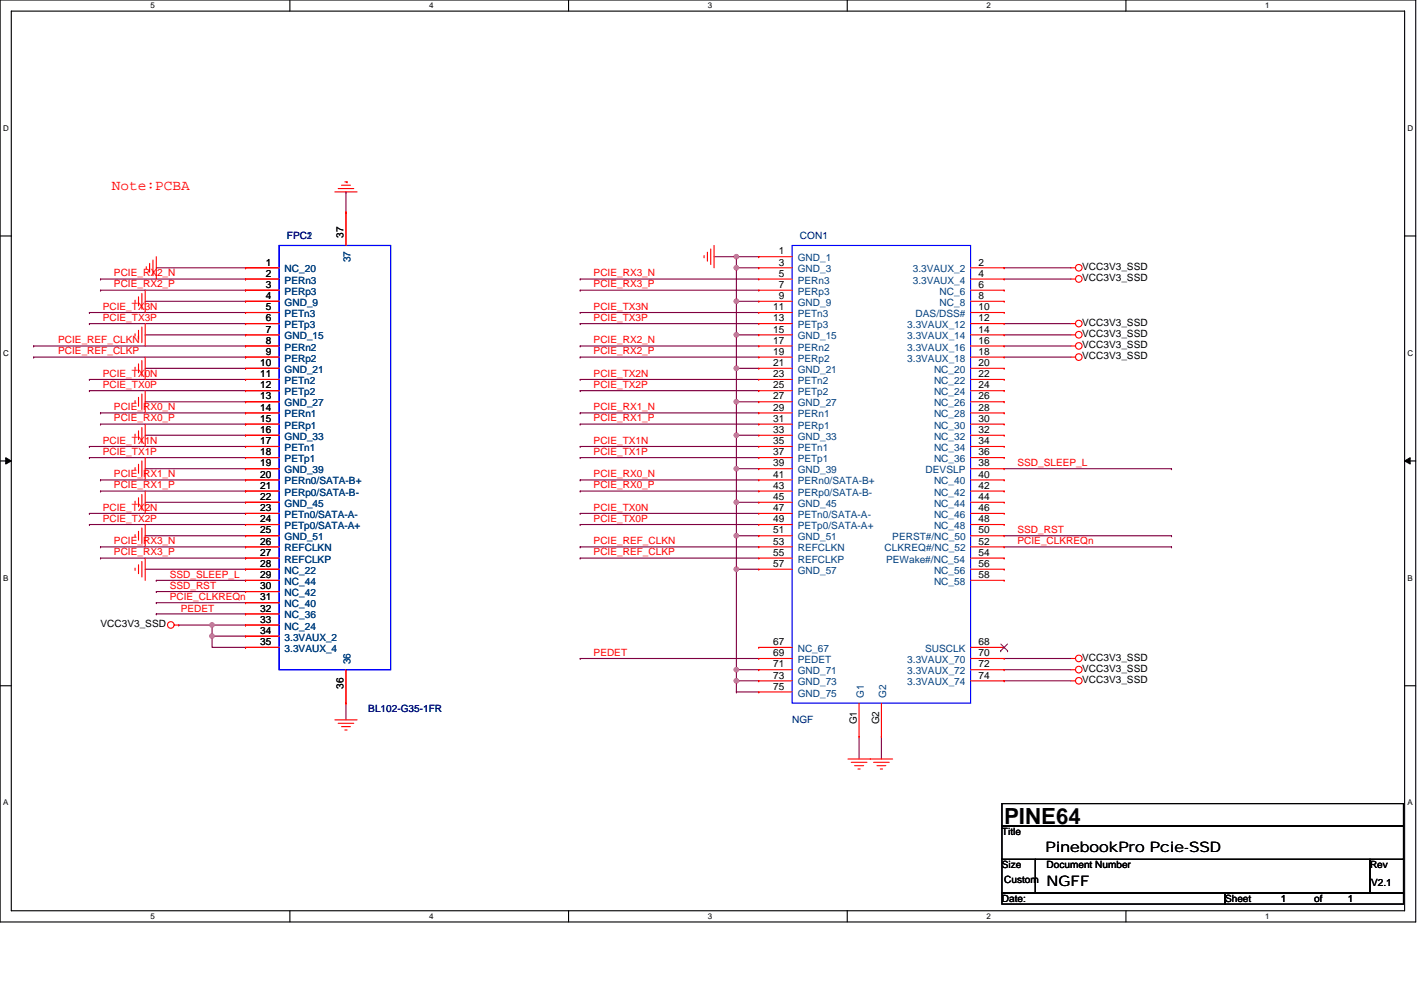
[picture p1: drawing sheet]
<svg xmlns="http://www.w3.org/2000/svg" width="297mm" height="210mm" viewBox="0 0 297 210" stroke-linecap="round" stroke-linejoin="round" font-family="sans-serif">
<path d="M0 0h296.6v193h-296.6zM2.4 2.3h291.8v188.4h-291.8z" fill="none" stroke="#000" stroke-width=".23"/>
<g fill="#fff">
<path d="M31.5 .2h1v1.9h-1z"/>
<path d="M31.5 190.9h1v1.9h-1z"/>
</g>
<path d="M60.7 0v2.3M60.7 190.7v2.3" fill="none" stroke="#000" stroke-width=".23"/>
<g fill="#fff">
<path d="M89.9 .2h.9v1.9h-.9z"/>
<path d="M89.9 190.9h.9v1.9h-.9z"/>
</g>
<path d="M119.1 0v2.3M119.1 190.7v2.3" fill="none" stroke="#000" stroke-width=".23"/>
<g fill="#fff">
<path d="M148.3 .2h.9v1.9h-.9z"/>
<path d="M148.3 190.9h.9v1.9h-.9z"/>
</g>
<path d="M177.5 0v2.3M177.5 190.7v2.3" fill="none" stroke="#000" stroke-width=".23"/>
<g fill="#fff">
<path d="M206.6 .2h1v1.9h-1z"/>
<path d="M206.6 190.9h1v1.9h-1z"/>
</g>
<path d="M235.9 0v2.3M235.9 190.7v2.3" fill="none" stroke="#000" stroke-width=".23"/>
<g fill="#fff">
<path d="M265 .2h1v1.9h-1z"/>
<path d="M265 190.9h1v1.9h-1z"/>
<path d="M.6 25.9h1.2v1.8h-1.2z"/>
<path d="M294.8 25.9h1.2v1.8h-1.2z"/>
<path d="M.6 72.9h1.2v1.9h-1.2z"/>
<path d="M294.8 72.9h1.2v1.9h-1.2z"/>
</g>
<path d="M0 49.4h2.4M294.2 49.4h2.4" fill="none" stroke="#000" stroke-width=".23"/>
<g fill="#fff">
<path d="M.6 120h1.2v1.9h-1.2z"/>
<path d="M294.8 120h1.1v1.9h-1.1z"/>
</g>
<path d="M0 96.5h2.4M294.2 96.5h2.4" fill="none" stroke="#000" stroke-width=".23"/>
<path d="M1.2 95.8l1.2 .7-1.2 .7zM294.2 96.5l1.2-.7v1.4z" fill="#000" stroke="#000" stroke-width=".21"/>
<g fill="#fff">
<path d="M.6 167.1h1.2v1.9h-1.2z"/>
<path d="M294.8 167.1h1.1v1.9h-1.1z"/>
</g>
<path d="M0 143.6h2.4M294.2 143.6h2.4M209.9 179.9h7v7h-7zM209.9 168.2h84.1v4.7h-84.1zM209.9 172.9h84.1v7h-84.1zM216.9 179.9h70.1v7h-70.1zM287 179.9h7v7h-7zM209.9 186.9h46.7v2.4h-46.7zM256.6 186.9h37.4v2.4h-37.4z" fill="none" stroke="#000" stroke-width=".23"/>
<g fill="none" stroke="#800040" stroke-width=".23">
<path d="M21.1 58.4h.1M21.1 58.4h30.3M32.7 56.1h18.7M72.5 40.2h.1M72.5 40.2v4.2M121.5 58.4h.1M121.5 58.4h37.4M149.6 53.7h4.7M154.3 53.7h.1M154.3 53.7v2.4M154.3 53.7h4.6M158.9 56.1h-4.6v7"/>
<path d="M210.4 56.1h14M210.4 58.4h14M7 72.4h.1M7 74.8h.1M7 72.4h44.4M7 74.8h44.4M18.7 65.4h.1M18.7 67.8h.1M18.7 79.4h.1M18.7 65.4h32.7M18.7 67.8h32.7M18.7 79.4h32.7"/>
<path d="M21.1 60.7h.1M21.1 60.7h30.3M30.4 63.1h21M30.4 70.1h21M30.4 77.1h21M121.5 65.4h.1M121.5 67.8h.1M121.5 74.8h.1M121.5 72.4h.1M121.5 79.4h.1M121.5 60.7h.1M121.5 65.4h37.4"/>
<path d="M121.5 67.8h37.4M121.5 79.4h37.4M121.5 60.7h37.4M121.5 72.4h37.4M121.5 74.8h37.4M154.3 77.1h.1M154.3 63.1h.1M154.3 63.1v7M154.3 63.1h4.6M158.9 77.1h-4.6v7M158.9 70.1h-4.6v7M210.4 67.8h14"/>
<path d="M210.4 70.1h14M210.4 72.4h14M210.4 74.8h14M18.7 93.5h.1M18.7 95.8h.1M18.7 81.8h.1M18.7 93.5h32.7M18.7 95.8h32.7M18.7 81.8h32.7M21.1 86.4h.1M21.1 88.8h.1M21.1 86.4h30.3"/>
<path d="M21.1 88.8h30.3M30.4 84.1h21M30.4 91.1h21M30.4 98.1h21M121.5 93.5h.1M121.5 95.8h.1M121.5 86.4h.1M121.5 88.8h.1M121.5 81.8h.1M121.5 93.5h37.4M121.5 95.8h37.4M121.5 86.4h37.4"/>
<path d="M121.5 88.8h37.4M121.5 81.8h37.4M154.3 91.1h.1M158.9 98.1h-4.6v7.1M158.9 91.1h-4.6v7M158.9 84.1h-4.6v7M210.4 98.1h35M245.4 98.1h.1M18.7 107.5h.1M18.7 109.8h.1M18.7 107.5h32.7M18.7 109.8h32.7"/>
<path d="M21.1 102.8h.1M21.1 100.5h.1M21.1 116.8h.1M21.1 114.5h.1M21.1 102.8h30.3M21.1 100.5h30.3M21.1 116.8h30.3M21.1 114.5h30.3M30.4 105.2h21M30.4 112.2h21M30.4 119.2h21M121.5 102.8h.1"/>
<path d="M121.5 100.5h.1M121.5 107.5h.1M121.5 109.8h.1M121.5 114.5h.1M121.5 116.8h.1M121.5 102.8h37.4M121.5 100.5h37.4M121.5 107.5h37.4M121.5 109.8h37.4M121.5 116.8h37.4M121.5 114.5h37.4M154.3 119.2h.1"/>
<path d="M154.3 105.2h.1M158.9 119.2h-4.6v21M158.9 112.2h-4.6v7M158.9 105.2h-4.6v7M210.4 114.5h35M210.4 112.2h35M245.4 112.2h.1M245.4 114.5h.1M32.7 121.5h.1M32.7 123.8h.1M32.7 126.2h.1M32.7 128.5h.1"/>
<path d="M32.7 121.5h18.7M32.7 123.8h18.7M32.7 126.2h18.7M32.7 128.5h18.7M37.4 130.9h7v2.3M37.4 130.9h.1M44.4 130.9h7M44.4 133.2h.1M44.4 133.2v2.3h7M44.4 133.2h7M121.5 137.9h.1M121.5 137.9h37.4"/>
<path d="M210.4 137.9h14M72.5 147.2v3.5M154.3 144.9h4.6M154.3 144.9h.1M154.3 140.2h.1M158.9 142.5h-4.6v2.4M158.9 140.2h-4.6v2.3M180 154.2v4.7M184.6 154.2v4.7M210.4 142.5h14M210.4 140.2h14"/>
</g>
<g fill="#f0f" stroke="#f0f" stroke-width=".23">
<circle cx="44.4" cy="133.2" r=".46"/>
<circle cx="44.4" cy="130.8" r=".46"/>
<circle cx="154.2" cy="53.7" r=".46"/>
<circle cx="154.2" cy="142.5" r=".46"/>
<circle cx="154.2" cy="119.2" r=".46"/>
<circle cx="154.2" cy="140.2" r=".46"/>
<circle cx="154.2" cy="112.1" r=".46"/>
<circle cx="154.2" cy="98.1" r=".46"/>
<circle cx="154.2" cy="105.1" r=".46"/>
<circle cx="154.2" cy="84.1" r=".46"/>
<circle cx="154.2" cy="91.1" r=".46"/>
<circle cx="154.2" cy="70.1" r=".46"/>
<circle cx="154.2" cy="77.1" r=".46"/>
<circle cx="154.2" cy="63.1" r=".46"/>
<circle cx="154.2" cy="56.1" r=".46"/>
</g>
<g fill="none" stroke="#f00" stroke-width=".23">
<path d="M70.8 39.5h3.3M71.5 38.8h1.9M72.2 38.1h.5M72.7 38.1h.1M30.6 55.8v.5M31.3 55.1v1.9M32 54.4v3.3M32.7 53.7v4.7M51.4 58.4h.1M51.4 56.1h.1M51.4 58.4h7.1M51.4 56.1h7.1"/>
<path d="M70.1 40.2h4.7M72.5 44.4h.1M72.5 44.4v7M147.5 53.5v.5M148.2 52.8v1.9M148.9 52.1v3.3M149.6 51.4v4.7M158.9 53.7h.1M158.9 56.1h.1M158.9 58.4h.1M158.9 58.4h7M158.9 56.1h7"/>
<path d="M158.9 53.7h7M203.3 58.4h7.1M203.3 56.1h7.1M210.4 56.1h.1M210.4 58.4h.1M224.4 56.1h.9M224.4 58.4h.9M28.3 62.8v.5M28.3 69.9v.4M28.3 76.9v.4M29 62.1v1.9M29 69.2v1.8"/>
<path d="M29 76.2v1.8M29.7 61.4v3.3M29.7 68.5v3.2M29.7 75.5v3.2M30.4 60.7v4.7M30.4 67.8v4.6M30.4 74.8v4.6M51.4 60.7h.1M51.4 63.1h.1M51.4 65.4h.1M51.4 67.8h.1M51.4 70.1h.1"/>
<path d="M51.4 72.4h.1M51.4 74.8h.1M51.4 77.1h.1M51.4 79.4h.1M51.4 60.7h7.1M51.4 63.1h7.1M51.4 65.4h7.1M51.4 67.8h7.1M51.4 70.1h7.1M51.4 72.4h7.1M51.4 74.8h7.1M51.4 77.1h7.1"/>
<path d="M51.4 79.4h7.1M158.9 60.7h.1M158.9 63.1h.1M158.9 65.4h.1M158.9 67.8h.1M158.9 70.1h.1M158.9 72.4h.1M158.9 74.8h.1M158.9 77.1h.1M158.9 79.4h.1M158.9 60.7h7M158.9 63.1h7"/>
<path d="M158.9 65.4h7M158.9 67.8h7M158.9 70.1h7M158.9 72.4h7M158.9 74.8h7M158.9 77.1h7M158.9 79.4h7M203.3 60.7h7.1M203.3 63.1h7.1M203.3 65.4h7.1M203.3 67.8h7.1M203.3 70.1h7.1"/>
<path d="M203.3 72.4h7.1M203.3 74.8h7.1M203.3 77.1h7.1M203.3 79.4h7.1M210.4 60.7h.1M210.4 63.1h.1M210.4 65.4h.1M210.4 67.8h.1M210.4 70.1h.1M210.4 72.4h.1M210.4 74.8h.1M210.4 77.1h.1"/>
<path d="M210.4 79.4h.1M224.4 67.8h.9M224.4 70.1h.9M224.4 72.4h.9M224.4 74.8h.9M28.3 83.9v.4M28.3 90.9v.5M28.3 97.9v.5M29 83.2v1.8M29 90.2v1.9M29 97.2v1.9M29.7 82.5v3.2"/>
<path d="M29.7 89.5v3.3M29.7 96.5v3.3M30.4 81.8v4.6M30.4 88.8v4.7M30.4 95.8v4.7M51.4 81.8h.1M51.4 84.1h.1M51.4 86.4h.1M51.4 88.8h.1M51.4 91.1h.1M51.4 93.5h.1M51.4 95.8h.1"/>
<path d="M51.4 98.1h.1M51.4 81.8h7.1M51.4 84.1h7.1M51.4 86.4h7.1M51.4 88.8h7.1M51.4 91.1h7.1M51.4 93.5h7.1M51.4 95.8h7.1M51.4 98.1h7.1M158.9 81.8h.1M158.9 84.1h.1M158.9 86.4h.1"/>
<path d="M158.9 88.8h.1M158.9 91.1h.1M158.9 93.5h.1M158.9 95.8h.1M158.9 98.1h.1M158.9 81.8h7M158.9 84.1h7M158.9 86.4h7M158.9 88.8h7M158.9 91.1h7M158.9 93.5h7M158.9 95.8h7"/>
<path d="M158.9 98.1h7M203.3 81.8h7.1M203.3 84.1h7.1M203.3 86.4h7.1M203.3 88.8h7.1M203.3 91.1h7.1M203.3 93.5h7.1M203.3 95.8h7.1M203.3 98.1h7.1M210.4 81.8h.1M210.4 84.1h.1M210.4 86.4h.1"/>
<path d="M210.4 88.8h.1M210.4 91.1h.1M210.4 93.5h.1M210.4 95.8h.1M210.4 98.1h.1M28.3 104.9v.5M28.3 111.9v.5M28.3 118.9v.5M29 104.2v1.9M29 111.2v1.9M29 118.2v1.9M29.7 103.5v3.3"/>
<path d="M29.7 110.5v3.3M29.7 117.5v3.3M30.4 102.8v4.7M30.4 109.8v4.7M30.4 116.8v4.7M51.4 119.2h.1M51.4 100.5h.1M51.4 102.8h.1M51.4 105.2h.1M51.4 107.5h.1M51.4 109.8h.1M51.4 112.2h.1"/>
<path d="M51.4 114.5h.1M51.4 116.8h.1M51.4 119.2h7.1M51.4 100.5h7.1M51.4 102.8h7.1M51.4 105.2h7.1M51.4 107.5h7.1M51.4 109.8h7.1M51.4 112.2h7.1M51.4 114.5h7.1M51.4 116.8h7.1M158.9 100.5h.1"/>
<path d="M158.9 102.8h.1M158.9 105.2h.1M158.9 107.5h.1M158.9 109.8h.1M158.9 112.2h.1M158.9 114.5h.1M158.9 116.8h.1M158.9 119.2h.1M158.9 119.2h7M158.9 100.5h7M158.9 102.8h7M158.9 105.2h7"/>
<path d="M158.9 107.5h7M158.9 109.8h7M158.9 112.2h7M158.9 114.5h7M158.9 116.8h7M203.3 119.2h7.1M203.3 100.5h7.1M203.3 102.8h7.1M203.3 105.2h7.1M203.3 107.5h7.1M203.3 109.8h7.1M203.3 112.2h7.1"/>
<path d="M203.3 114.5h7.1M203.3 116.8h7.1M210.4 100.5h.1M210.4 102.8h.1M210.4 105.2h.1M210.4 107.5h.1M210.4 109.8h.1M210.4 112.2h.1M210.4 114.5h.1M210.4 116.8h.1M210.4 119.2h.1M36.5 130.9h.9"/>
<path d="M51.4 133.2h.1M51.4 135.5h.1M51.4 130.9h.1M51.4 128.5h.1M51.4 126.2h.1M51.4 123.8h.1M51.4 121.5h.1M51.4 133.2h7.1M51.4 135.5h7.1M51.4 130.9h7.1M51.4 128.5h7.1M51.4 126.2h7.1"/>
<path d="M51.4 123.8h7.1M51.4 121.5h7.1M158.9 135.5h.1M158.9 137.9h.1M158.9 135.5h7M158.9 137.9h7M203.3 135.5h7.1M203.3 121.5h7.1M203.3 137.9h7.1M210.4 121.5h.1M210.4 135.5h.1M210.4 137.9h.1"/>
<path d="M224.4 137.9h.9M70.1 150.7h4.7M70.8 151.4h3.3M71.5 152.1h1.9M72.2 152.8h.5M72.5 147.2h.1M72.5 140.2v7M158.9 140.2h.1M158.9 142.5h.1M158.9 144.9h.1M158.9 140.2h7M158.9 142.5h7"/>
<path d="M158.9 144.9h7M177.6 158.9h9.4M178.3 159.6h3.3M180 154.2h.1M180 147.2v7M183 159.6h3.3M184.6 154.2h.1M184.6 147.2v7M203.3 140.2h7.1M203.3 142.5h7.1M210.4 140.2h.1M210.4 142.5h.1"/>
<path d="M224.4 142.5h.9M224.4 140.2h.9M179 160.3h1.9M179.7 161h.5M183.7 160.3h1.9M184.4 161h.5"/>
<circle cx="226" cy="58.4" r=".7"/>
<circle cx="226" cy="56.1" r=".69"/>
<circle cx="226" cy="70.1" r=".7"/>
<circle cx="226" cy="74.8" r=".7"/>
<circle cx="226" cy="72.4" r=".69"/>
<circle cx="226" cy="67.7" r=".69"/>
<circle cx="35.8" cy="130.8" r=".69"/>
<circle cx="226" cy="137.8" r=".69"/>
<circle cx="226" cy="140.2" r=".7"/>
<circle cx="226" cy="142.5" r=".69"/>
</g>
<path d="M58.5 51.4h23.3v88.8h-23.3zM165.9 51.4h37.4v95.8h-37.4z" fill="none" stroke="#00f" stroke-width=".23"/>
<path d="M209.6 136.2h.1M209.7 134.8l1.4 1.4M211 134.8l-1.4 1.4M211.1 136.2h.1" fill="none" stroke="#804000" stroke-width=".21"/>
<text font-size="4.7" x="210.4" y="172.6">PINE64</text>
<text font-size="3" fill="#f00" x="23.4" y="39.8">Note:PCBA</text>
<g font-size="3">
<text x="219" y="178.4">PinebookPro Pcie-SSD</text>
<text x="219.2" y="185.6">NGFF</text>
</g>
<g font-size="2.1" fill="#000080">
<text x="60.1" y="50">FPC2</text>
<text x="60.1" y="50">FPC1</text>
<text x="167.6" y="50">CON1</text>
<text x="77.1" y="149.1">BL102-G35-1FR</text>
<text x="165.9" y="151.4">NGF</text>
</g>
<g font-size="2.1">
<text x="72" y="49.8" transform="rotate(-90 72 49.8)">37</text>
<text x="163.1" y="53.3">1</text>
<text x="55.7" y="57.9">2</text>
<text x="55.7" y="55.6">1</text>
<text x="163.1" y="55.6">3</text>
<text x="163.1" y="57.9">5</text>
<text x="205" y="55.6">2</text>
<text x="205" y="57.9">4</text>
<text x="226.7" y="56.6">VCC3V3_SSD</text>
<text x="226.7" y="58.9">VCC3V3_SSD</text>
<text x="55.7" y="60.3">3</text>
<text x="55.7" y="62.6">4</text>
<text x="55.7" y="64.9">5</text>
<text x="162" y="64.9">11</text>
<text x="163.1" y="60.3">7</text>
<text x="163.1" y="62.6">9</text>
<text x="205" y="64.9">10</text>
<text x="205" y="60.3">6</text>
<text x="205" y="62.6">8</text>
<text x="55.7" y="67.3">6</text>
<text x="55.7" y="69.6">7</text>
<text x="55.7" y="71.9">8</text>
<text x="162" y="67.3">13</text>
<text x="162" y="69.6">15</text>
<text x="162" y="71.9">17</text>
<text x="205" y="67.3">12</text>
<text x="205" y="69.6">14</text>
<text x="205" y="71.9">16</text>
<text x="226.7" y="68.2">VCC3V3_SSD</text>
<text x="226.7" y="70.6">VCC3V3_SSD</text>
<text x="54.5" y="76.6">10</text>
<text x="55.7" y="74.3">9</text>
<text x="162" y="74.3">19</text>
<text x="162" y="76.6">21</text>
<text x="205" y="74.3">18</text>
<text x="205" y="76.6">20</text>
<text x="226.7" y="72.9">VCC3V3_SSD</text>
<text x="226.7" y="75.2">VCC3V3_SSD</text>
<text x="54.5" y="79">11</text>
<text x="54.5" y="81.3">12</text>
<text x="54.5" y="83.6">13</text>
<text x="162" y="79">23</text>
<text x="162" y="81.3">25</text>
<text x="162" y="83.6">27</text>
<text x="205" y="79">22</text>
<text x="205" y="81.3">24</text>
<text x="205" y="83.6">26</text>
<text x="54.5" y="86">14</text>
<text x="54.5" y="88.3">15</text>
<text x="162" y="86">29</text>
<text x="162" y="88.3">31</text>
<text x="205" y="86">28</text>
<text x="205" y="88.3">30</text>
<text x="54.5" y="90.6">16</text>
<text x="54.5" y="93">17</text>
<text x="54.5" y="95.3">18</text>
<text x="162" y="90.6">33</text>
<text x="162" y="93">35</text>
<text x="162" y="95.3">37</text>
<text x="205" y="90.6">32</text>
<text x="205" y="93">34</text>
<text x="205" y="95.3">36</text>
<text x="54.5" y="97.6">19</text>
<text x="54.5" y="100">20</text>
<text x="162" y="97.6">39</text>
<text x="162" y="100">41</text>
<text x="205" y="100">40</text>
<text x="205" y="97.6">38</text>
<text x="54.5" y="102.3">21</text>
<text x="54.5" y="104.7">22</text>
<text x="54.5" y="107">23</text>
<text x="162" y="102.3">43</text>
<text x="162" y="104.7">45</text>
<text x="162" y="107">47</text>
<text x="205" y="102.3">42</text>
<text x="205" y="104.7">44</text>
<text x="205" y="107">46</text>
<text x="54.5" y="109.3">24</text>
<text x="54.5" y="111.7">25</text>
<text x="162" y="109.3">49</text>
<text x="162" y="111.7">51</text>
<text x="205" y="111.7">50</text>
<text x="205" y="109.3">48</text>
<text x="54.5" y="118.7">28</text>
<text x="54.5" y="114">26</text>
<text x="54.5" y="116.4">27</text>
<text x="162" y="114">53</text>
<text x="162" y="116.4">55</text>
<text x="162" y="118.7">57</text>
<text x="205" y="116.4">54</text>
<text x="205" y="118.7">56</text>
<text x="205" y="114">52</text>
<text x="54.5" y="125.7">31</text>
<text x="54.5" y="123.4">30</text>
<text x="54.5" y="121">29</text>
<text x="205" y="121">58</text>
<text x="21.1" y="131.3">VCC3V3_SSD</text>
<text x="54.5" y="130.4">33</text>
<text x="54.5" y="128">32</text>
<text x="54.5" y="132.7">34</text>
<text x="54.5" y="135">35</text>
<text x="162" y="135">67</text>
<text x="162" y="137.4">69</text>
<text x="205" y="135">68</text>
<text x="205" y="137.4">70</text>
<text x="162" y="139.7">71</text>
<text x="162" y="142">73</text>
<text x="205" y="139.7">72</text>
<text x="205" y="142">74</text>
<text x="226.7" y="143">VCC3V3_SSD</text>
<text x="226.7" y="140.7">VCC3V3_SSD</text>
<text x="226.7" y="138.3">VCC3V3_SSD</text>
<text x="72" y="144.2" transform="rotate(-90 72 144.2)">36</text>
<text x="162" y="144.4">75</text>
<text x="179.5" y="151.7" transform="rotate(-90 179.5 151.7)">G1</text>
<text x="184.1" y="151.7" transform="rotate(-90 184.1 151.7)">G2</text>
<text x="209.9" y="174.8">Title</text>
<text x="209.9" y="181.8">Size</text>
<text x="210.4" y="184.8">Custom</text>
<text x="219.2" y="181.8">Document Number</text>
<text x="287" y="181.8">Rev</text>
<text x="287.2" y="185.5">V2.1</text>
<text x="209.9" y="188.8">Date:</text>
<text x="256.6" y="188.8">Sheet</text>
<text x="268.3" y="188.8">1</text>
<text x="275.3" y="188.8">of</text>
<text x="282.3" y="188.8">1</text>
</g>
<g font-size="2.1" fill="#f00">
<text x="23.9" y="57.8">PCIE_RX2_N</text>
<text x="124.4" y="57.8">PCIE_RX3_N</text>
<text x="21.5" y="64.9">PCIE_TX3N</text>
<text x="23.9" y="60.2">PCIE_RX2_P</text>
<text x="124.4" y="64.9">PCIE_TX3N</text>
<text x="124.4" y="60.2">PCIE_RX3_P</text>
<text x="12.2" y="71.9">PCIE_REF_CLKN</text>
<text x="21.5" y="67.2">PCIE_TX3P</text>
<text x="124.4" y="67.2">PCIE_TX3P</text>
<text x="124.4" y="71.9">PCIE_RX2_N</text>
<text x="12.2" y="74.2">PCIE_REF_CLKP</text>
<text x="124.4" y="74.2">PCIE_RX2_P</text>
<text x="21.5" y="78.9">PCIE_TX0N</text>
<text x="21.5" y="81.2">PCIE_TX0P</text>
<text x="124.4" y="78.9">PCIE_TX2N</text>
<text x="124.4" y="81.2">PCIE_TX2P</text>
<text x="23.9" y="85.9">PCIE_RX0_N</text>
<text x="23.9" y="88.2">PCIE_RX0_P</text>
<text x="124.4" y="85.9">PCIE_RX1_N</text>
<text x="124.4" y="88.2">PCIE_RX1_P</text>
<text x="21.5" y="92.9">PCIE_TX1N</text>
<text x="21.5" y="95.2">PCIE_TX1P</text>
<text x="124.4" y="92.9">PCIE_TX1N</text>
<text x="124.4" y="95.2">PCIE_TX1P</text>
<text x="23.9" y="99.9">PCIE_RX1_N</text>
<text x="124.4" y="99.9">PCIE_RX0_N</text>
<text x="213.1" y="97.6">SSD_SLEEP_L</text>
<text x="21.5" y="106.9">PCIE_TX2N</text>
<text x="23.9" y="102.2">PCIE_RX1_P</text>
<text x="124.4" y="102.2">PCIE_RX0_P</text>
<text x="124.4" y="106.9">PCIE_TX0N</text>
<text x="21.5" y="109.2">PCIE_TX2P</text>
<text x="23.9" y="113.9">PCIE_RX3_N</text>
<text x="124.4" y="109.2">PCIE_TX0P</text>
<text x="124.4" y="113.9">PCIE_REF_CLKN</text>
<text x="213.1" y="111.6">SSD_RST</text>
<text x="213.1" y="113.9">PCIE_CLKREQn</text>
<text x="23.9" y="116.3">PCIE_RX3_P</text>
<text x="124.4" y="116.3">PCIE_REF_CLKP</text>
<text x="35.6" y="120.9">SSD_SLEEP_L</text>
<text x="35.6" y="123.3">SSD_RST</text>
<text x="35.6" y="125.6">PCIE_CLKREQn</text>
<text x="37.9" y="128.1">PEDET</text>
<text x="124.4" y="137.4">PEDET</text>
</g>
<g font-size="2.1" fill="#004080">
<text x="59.6" y="59.4">PERn3</text>
<text x="59.6" y="57">NC_20</text>
<text x="73.4" y="54.9" transform="rotate(-90 73.4 54.9)">37</text>
<text x="167.1" y="54.7">GND_1</text>
<text x="167.1" y="57">GND_3</text>
<text x="167.1" y="59.4">PERn3</text>
<text x="191.2" y="57">3.3VAUX_2</text>
<text x="191.2" y="59.4">3.3VAUX_4</text>
<text x="59.6" y="61.7">PERp3</text>
<text x="59.6" y="64">GND_9</text>
<text x="167.1" y="61.7">PERp3</text>
<text x="167.1" y="64">GND_9</text>
<text x="196.8" y="61.7">NC_6</text>
<text x="196.8" y="64">NC_8</text>
<text x="59.6" y="66.4">PETn3</text>
<text x="59.6" y="68.7">PETp3</text>
<text x="59.6" y="71.1">GND_15</text>
<text x="167.1" y="66.4">PETn3</text>
<text x="167.1" y="68.7">PETp3</text>
<text x="167.1" y="71.1">GND_15</text>
<text x="190.1" y="68.7">3.3VAUX_12</text>
<text x="190.1" y="71.1">3.3VAUX_14</text>
<text x="191.8" y="66.4">DAS/DSS#</text>
<text x="59.6" y="73.4">PERn2</text>
<text x="59.6" y="75.7">PERp2</text>
<text x="167.1" y="73.4">PERn2</text>
<text x="167.1" y="75.7">PERp2</text>
<text x="190.1" y="73.4">3.3VAUX_16</text>
<text x="190.1" y="75.7">3.3VAUX_18</text>
<text x="59.6" y="78.1">GND_21</text>
<text x="59.6" y="80.4">PETn2</text>
<text x="59.6" y="82.7">PETp2</text>
<text x="167.1" y="78.1">GND_21</text>
<text x="167.1" y="80.4">PETn2</text>
<text x="167.1" y="82.7">PETp2</text>
<text x="195.7" y="78.1">NC_20</text>
<text x="195.7" y="80.4">NC_22</text>
<text x="195.7" y="82.7">NC_24</text>
<text x="59.6" y="85.1">GND_27</text>
<text x="59.6" y="87.4">PERn1</text>
<text x="59.6" y="89.7">PERp1</text>
<text x="167.1" y="85.1">GND_27</text>
<text x="167.1" y="87.4">PERn1</text>
<text x="167.1" y="89.7">PERp1</text>
<text x="195.7" y="85.1">NC_26</text>
<text x="195.7" y="87.4">NC_28</text>
<text x="195.7" y="89.7">NC_30</text>
<text x="59.6" y="92.1">GND_33</text>
<text x="59.6" y="94.4">PETn1</text>
<text x="167.1" y="92.1">GND_33</text>
<text x="167.1" y="94.4">PETn1</text>
<text x="195.7" y="92.1">NC_32</text>
<text x="195.7" y="94.4">NC_34</text>
<text x="59.6" y="96.8">PETp1</text>
<text x="59.6" y="99.1">GND_39</text>
<text x="59.6" y="101.4">PERn0/SATA-B+</text>
<text x="167.1" y="96.8">PETp1</text>
<text x="167.1" y="99.1">GND_39</text>
<text x="167.1" y="101.4">PERn0/SATA-B+</text>
<text x="193.9" y="99.1">DEVSLP</text>
<text x="195.7" y="96.8">NC_36</text>
<text x="195.7" y="101.4">NC_40</text>
<text x="59.6" y="103.8">PERp0/SATA-B-</text>
<text x="59.6" y="106.1">GND_45</text>
<text x="167.1" y="103.8">PERp0/SATA-B-</text>
<text x="167.1" y="106.1">GND_45</text>
<text x="195.7" y="103.8">NC_42</text>
<text x="195.7" y="106.1">NC_44</text>
<text x="59.6" y="108.4">PETn0/SATA-A-</text>
<text x="59.6" y="110.8">PETp0/SATA-A+</text>
<text x="59.6" y="113.1">GND_51</text>
<text x="167.1" y="108.4">PETn0/SATA-A-</text>
<text x="167.1" y="110.8">PETp0/SATA-A+</text>
<text x="167.1" y="113.1">GND_51</text>
<text x="186.9" y="113.1">PERST#/NC_50</text>
<text x="195.7" y="108.4">NC_46</text>
<text x="195.7" y="110.8">NC_48</text>
<text x="59.6" y="115.4">REFCLKN</text>
<text x="59.6" y="117.8">REFCLKP</text>
<text x="167.1" y="115.4">REFCLKN</text>
<text x="167.1" y="117.8">REFCLKP</text>
<text x="185.3" y="115.4">CLKREQ#/NC_52</text>
<text x="185.6" y="117.8">PEWake#/NC_54</text>
<text x="59.6" y="120.1">NC_22</text>
<text x="59.6" y="124.8">NC_42</text>
<text x="59.6" y="122.4">NC_44</text>
<text x="167.1" y="120.1">GND_57</text>
<text x="195.7" y="120.1">NC_56</text>
<text x="195.7" y="122.4">NC_58</text>
<text x="59.6" y="131.8">NC_24</text>
<text x="59.6" y="129.5">NC_36</text>
<text x="59.6" y="127.1">NC_40</text>
<text x="59.6" y="134.1">3.3VAUX_2</text>
<text x="59.6" y="136.5">3.3VAUX_4</text>
<text x="167.1" y="136.5">NC_67</text>
<text x="193.8" y="136.5">SUSCLK</text>
<text x="73.4" y="139" transform="rotate(-90 73.4 139)">36</text>
<text x="167.1" y="138.8">PEDET</text>
<text x="167.1" y="141.2">GND_71</text>
<text x="167.1" y="143.5">GND_73</text>
<text x="190.1" y="138.8">3.3VAUX_70</text>
<text x="190.1" y="141.2">3.3VAUX_72</text>
<text x="190.1" y="143.5">3.3VAUX_74</text>
<text x="167.1" y="145.8">GND_75</text>
<text x="180.9" y="146" transform="rotate(-90 180.9 146)">G1</text>
<text x="185.6" y="146" transform="rotate(-90 185.6 146)">G2</text>
</g>
<g font-size="1.7">
<text x="31.5" y="1.7">5</text>
<text x="89.9" y="1.7">4</text>
<text x="148.3" y="1.7">3</text>
<text x="206.6" y="1.7">2</text>
<text x="265" y="1.7">1</text>
<text x=".6" y="27.4">D</text>
<text x="294.8" y="27.4">D</text>
<text x=".6" y="74.4">C</text>
<text x="294.8" y="74.4">C</text>
<text x=".6" y="121.5">B</text>
<text x="294.8" y="121.5">B</text>
<text x=".6" y="168.6">A</text>
<text x="294.8" y="168.6">A</text>
<text x="31.5" y="192.4">5</text>
<text x="89.9" y="192.4">4</text>
<text x="148.3" y="192.4">3</text>
<text x="206.6" y="192.4">2</text>
<text x="265" y="192.4">1</text>
</g>
</svg>
